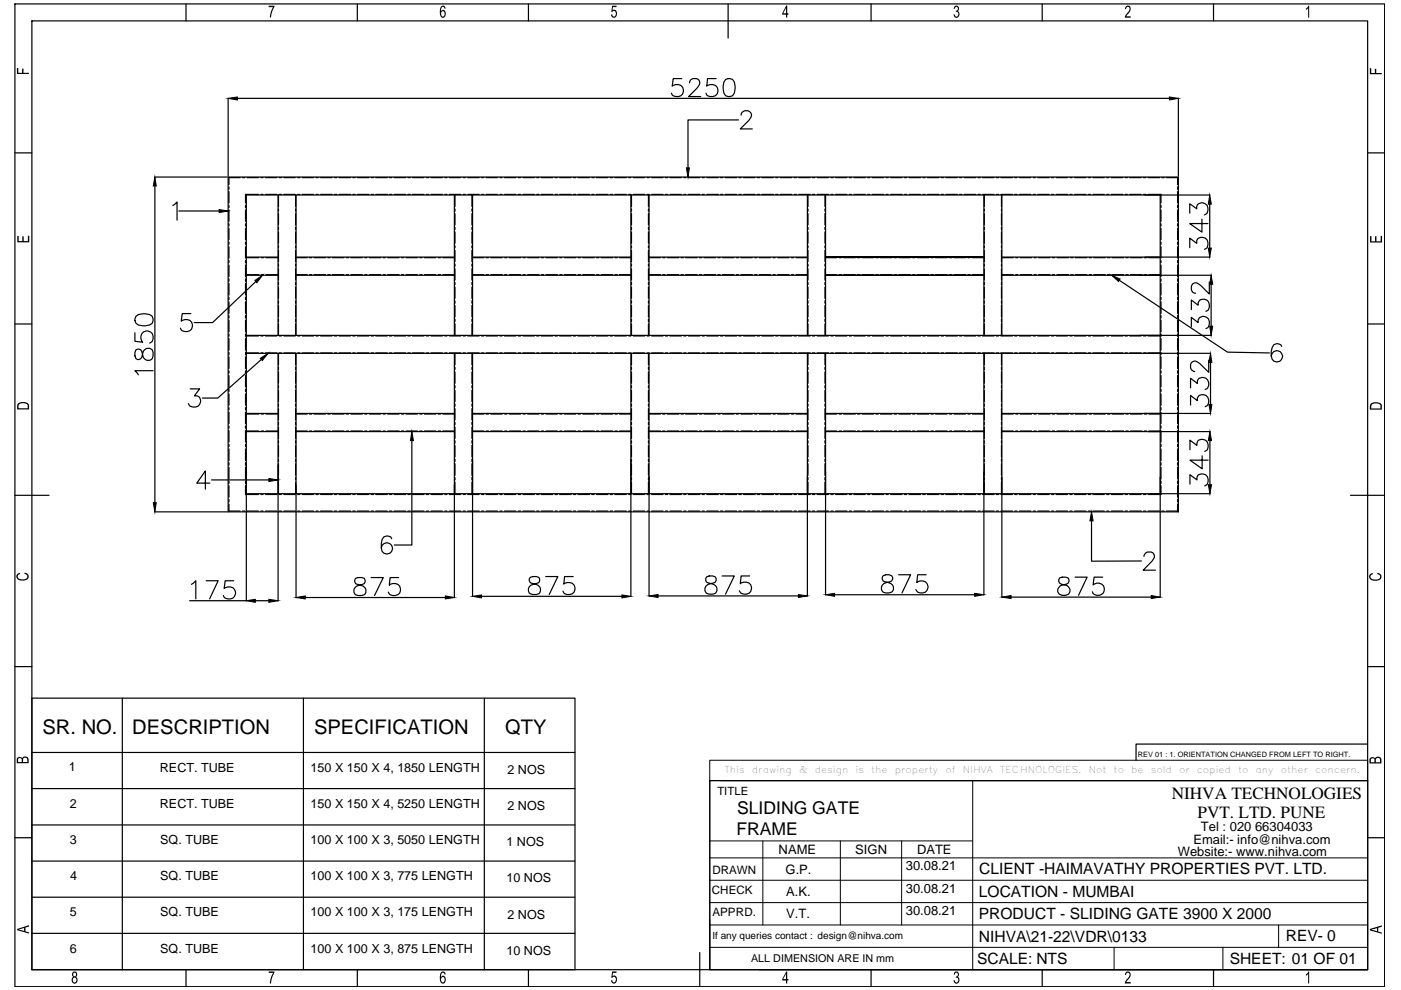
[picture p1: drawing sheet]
<svg xmlns="http://www.w3.org/2000/svg" width="297mm" height="210mm" viewBox="0 0 297 210" stroke-linecap="round" stroke-linejoin="round" font-family="sans-serif">
<!-- layer: 0 -->
<g fill="none" stroke="#000" stroke-width=".25">
<path d="M3.2 .8h290.4v208.4h-290.4zM6.8 4.4h283.2v201.2h-283.2zM39.4 .8v3.6M75.8 .8v3.6M112 .8v3.6M144.6 16.7h-1.9l-.2 1.6a1.37 1.37 0 0 1 2-.1 1.37 1.37 0 0 1 0 2 1.37 1.37 0 0 1-2-.1l-.1-.3M146.2 17.6a.87 .87 0 0 1 .7-.9h.7a.9 .9 0 0 1 .6 1.4l-2.2 2.4h2.6M151.8 16.7h-1.8l-.2 1.6a1.37 1.37 0 0 1 2.1 0 1.37 1.37 0 0 1-.2 2 1.39 1.39 0 0 1-2-.5M153.9 16.8a1.27 1.27 0 0 1 1.8 .6 3.2 3.2 0 0 1-.4 2.9 1.27 1.27 0 0 1-1.8-.5 3.2 3.2 0 0 1 .4-3zM154.4 .8v7.3M184.7 .8v3.6M221 .8v3.6"/>
<path d="M257.3 .8v3.6M3.2 32.4h3.6M32.8 37.5h15.4M32.8 39.4v67.2M48.4 37.5h201.4v71h-201.4zM48.4 20.8v16.5M48.5 39.7v.4M50.3 20.9h197.6M50.9 37.7h-2.4v1.4M51.4 37.7h.5M52.4 37.7h2.4M55.3 37.7h.5"/>
<path d="M56.3 37.7h2.4M59.2 37.7h.5M60.2 37.7h2.4M63.1 37.7h.5M64.1 37.7h2.4M67 37.7h.5M68 37.7h2.4M70.9 37.7h.5M71.9 37.7h2.4M74.8 37.7h.5M75.8 37.7h2.4M78.7 37.7h.5"/>
<path d="M79.7 37.7h2.4M82.6 37.7h.5M83.6 37.7h2.4M86.5 37.7h.5M87.4 37.7h2.5M90.4 37.7h.5M91.4 37.7h2.4M94.3 37.7h.5M95.3 37.7h2.4M98.2 37.7h.5M99.2 37.7h2.4M102.1 37.7h.5"/>
<path d="M103.1 37.7h2.4M106 37.7h.5M107 37.7h2.4M109.9 37.7h.5M110.9 37.7h2.4M113.8 37.7h.5M114.8 37.7h2.4M117.7 37.7h.5M118.6 37.7h2.5M121.6 37.7h.5M122.5 37.7h2.5M125.5 37.7h.5"/>
<path d="M126.4 37.7h2.5M129.4 37.7h.5M130.3 37.7h2.5M133.3 37.7h.5M134.3 37.7h2.4M137.2 37.7h.5M138.2 37.7h2.4M141.1 37.7h.4M142.1 37.7h2.4M145 37.7h.4M146 37.7h2.4M148.9 37.7h.4"/>
<path d="M149.8 37.7h2.5M152.8 37.7h.5M153.7 37.7h2.5M156.6 25.4h-10.7v10.2M156.7 37.7h.5M157.1 24.4a.95 .95 0 0 1 .7-.9h.8a.96 .96 0 0 1 .6 1.5l-2.2 2.3h2.5M157.6 37.7h2.5M160.6 37.7h.5M161.5 37.7h2.5M164.5 37.7h.5M165.4 37.7h2.5M168.3 37.7h.6"/>
<path d="M169.3 37.7h2.5M172.2 37.7h.5M173.3 37.7h2.4M176.2 37.7h.4M177.2 37.7h2.4M180.1 37.7h.4M181 37.7h2.5M184 37.7h.4M184.9 37.7h2.5M187.9 37.7h.4M188.8 37.7h2.4M191.8 37.7h.4"/>
<path d="M192.7 37.7h2.5M195.7 37.7h.5M196.6 37.7h2.5M199.5 37.7h.6M200.5 37.7h2.5M203.4 37.7h.5M204.4 37.7h2.5M207.3 37.7h.5M208.3 37.7h2.5M211.2 37.7h.5M212.2 37.7h2.5M215.1 37.7h.5"/>
<path d="M216.1 37.7h2.5M219.1 37.7h.4M220 37.7h2.4M223 37.7h.4M223.9 37.7h2.4M226.9 37.7h.4M227.8 37.7h2.4M230.7 37.7h.5M231.7 37.7h2.4M234.6 37.7h.5M235.6 37.7h2.5M238.5 37.7h.5"/>
<path d="M239.5 37.7h2.5M242.4 37.7h.5M243.4 37.7h2.5M246.3 37.7h.5M247.3 37.7h2.4v1.4M249.7 39.7v.4M249.8 20.8v16.5M290 32.4h3.6M36.6 43.5l.9-.7v3.9M37.9 44.7h8.6M48.5 40.6v2.4M48.5 43.5v.5"/>
<path d="M48.5 44.5v2.4M48.5 47.4v.5M48.5 48.4v2.4M48.5 51.3v.5M48.5 52.3v2.4M48.5 55.2v.5M48.5 56.2v2.5M48.5 59.1v.5M52.1 43.5v.5M52.1 44.5v2.4M52.1 47.4v.5M52.1 48.4v2.4"/>
<path d="M52.1 51.3v.5M52.1 52.3v2.4M52.1 55.2v.5M52.1 56.2v2.5M52.1 59.1v.5M52.2 58.4h6.8M52.2 58.2h2.7M52.2 54.5h6.8M52.2 54.6h2.7M54.3 59.7l-9.2 8.7h-3.9M54.8 41.2h-2.7v1.8M55.3 41.2h.5"/>
<path d="M55.4 58.2h.5M55.4 54.6h.5M56.3 41.2h2.4M56.4 58.2h2.6M56.4 54.6h2.6M59 41.3v29.8M59 41.3v2.5M59 44.3v.5M59 45.3v2.4M59 48.2v.5M59 49.2v2.4M59 52.1v.5"/>
<path d="M59 53.1v2.4M59 56v.5M59 57v2.4M59 59.9v.5M59.2 41.2h.5M60.2 41.2h2.4M62.7 58.4h33.6M62.7 58.2h2.4M62.7 54.5h33.6M62.7 54.6h2.4M62.7 41.3v2.5M62.7 44.3v.5"/>
<path d="M62.7 45.3v2.4M62.7 48.2v.5M62.7 49.2v2.4M62.7 52.1v.5M62.7 53.1v2.4M62.7 56v.5M62.7 57v2.4M62.7 59.9v.5M62.8 41.3v29.8M63.1 41.2h.5M64.1 41.2h2.4M65.6 58.2h.5"/>
<path d="M65.6 54.6h.5M66.6 58.2h2.4M66.6 54.6h2.4M67 41.2h.5M68 41.2h2.4M69.5 58.2h.5M69.5 54.6h.5M70.5 58.2h2.4M70.5 54.6h2.4M70.9 41.2h.5M71.9 41.2h2.4M73.4 58.2h.5"/>
<path d="M73.4 54.6h.5M74.4 58.2h2.4M74.4 54.6h2.4M74.8 41.2h.5M75.8 41.2h2.4M77.3 58.2h.5M77.3 54.6h.5M78.3 58.2h2.4M78.3 54.6h2.4M78.7 41.2h.5M79.7 41.2h2.4M81.2 58.2h.5"/>
<path d="M81.2 54.6h.5M82.2 58.2h2.4M82.2 54.6h2.4M82.6 41.2h.5M83.6 41.2h2.4M85.1 58.2h.5M85.1 54.6h.5M86.1 58.2h2.4M86.1 54.6h2.4M86.5 41.2h.5M87.4 41.2h2.5M89 58.2h.5"/>
<path d="M89 54.6h.5M90 58.2h2.4M90 54.6h2.4M90.4 41.2h.5M91.4 41.2h2.4M92.9 58.2h.5M92.9 54.6h.5M93.9 58.2h2.4M93.9 54.6h2.4M94.3 41.2h.5M95.3 41.2h2.4M96.3 41.3v29.8"/>
<path d="M96.5 41.3v2.5M96.5 44.3v.5M96.5 45.3v2.4M96.5 48.2v.5M96.5 49.2v2.4M96.5 52.1v.5M96.5 53.1v2.4M96.5 56v.5M96.5 57v2.4M96.5 59.9v.5M98.2 41.2h.5M99.2 41.2h2.4"/>
<path d="M100.1 41.3v2.5M100.1 44.3v.5M100.1 45.3v2.4M100.1 48.2v.5M100.1 49.2v2.4M100.1 52.1v.5M100.1 53.1v2.4M100.1 56v.5M100.1 57v2.4M100.1 59.9v.5M100.2 58.4h33.6M100.2 58.2h2.4"/>
<path d="M100.2 54.5h33.6M100.2 54.6h2.4M100.2 41.3v29.8M102.1 41.2h.5M103.1 58.2h.5M103.1 54.6h.5M103.1 41.2h2.4M104 58.2h2.5M104 54.6h2.5M106 41.2h.5M107 41.2h2.4M107 58.2h.5"/>
<path d="M107 54.6h.5M108 58.2h2.4M108 54.6h2.4M109.9 41.2h.5M110.9 41.2h2.4M110.9 58.2h.5M110.9 54.6h.5M111.9 58.2h2.4M111.9 54.6h2.4M113.8 41.2h.5M114.8 41.2h2.4M114.8 58.2h.5"/>
<path d="M114.8 54.6h.5M115.8 58.2h2.4M115.8 54.6h2.4M117.7 41.2h.5M118.6 41.2h2.5M118.7 58.2h.5M118.7 54.6h.5M119.7 58.2h2.4M119.7 54.6h2.4M121.6 41.2h.5M122.5 41.2h2.5M122.6 58.2h.4"/>
<path d="M122.6 54.6h.4M123.6 58.2h2.4M123.6 54.6h2.4M125.5 41.2h.5M126.4 41.2h2.5M126.5 58.2h.5M126.5 54.6h.5M127.5 58.2h2.4M127.5 54.6h2.4M129.4 41.2h.5M130.3 41.2h2.5M130.4 58.2h.5"/>
<path d="M130.4 54.6h.5M131.3 58.2h2.5M131.3 54.6h2.5M133.3 41.2h.5M133.8 41.3v29.8M133.9 41.3v2.5M133.9 44.3v.5M133.9 45.3v2.4M133.9 48.2v.5M133.9 49.2v2.4M133.9 52.1v.5M133.9 53.1v2.4"/>
<path d="M133.9 56v.5M133.9 57v2.4M133.9 59.9v.5M134.3 41.2h2.4M137.2 41.2h.5M137.5 41.3v2.5M137.5 44.3v.5M137.5 45.3v2.4M137.5 48.2v.5M137.5 49.2v2.4M137.5 52.1v.5M137.5 53.1v2.4"/>
<path d="M137.5 56v.5M137.5 57v2.4M137.5 59.9v.5M137.6 58.4h33.6M137.6 58.2h2.4M137.6 54.5h33.6M137.6 54.6h2.4M137.6 41.3v29.8M138.2 41.2h2.4M140.5 58.2h.5M140.5 54.6h.5M141.1 41.2h.4"/>
<path d="M141.5 58.2h2.4M141.5 54.6h2.4M142.1 41.2h2.4M144.4 58.2h.5M144.4 54.6h.5M145 41.2h.4M145.4 58.2h2.4M145.4 54.6h2.4M146 41.2h2.4M148.3 58.2h.5M148.3 54.6h.5M148.9 41.2h.4"/>
<path d="M149.3 58.2h2.4M149.3 54.6h2.4M149.8 41.2h2.5M152.2 58.2h.5M152.2 54.6h.5M152.8 41.2h.5M153.2 58.2h2.4M153.2 54.6h2.4M153.7 41.2h2.5M156.1 58.2h.5M156.1 54.6h.5M156.7 41.2h.5"/>
<path d="M157.1 58.2h2.4M157.1 54.6h2.4M157.6 41.2h2.5M160 58.2h.5M160 54.6h.5M160.6 41.2h.5M161 58.2h2.4M161 54.6h2.4M161.5 41.2h2.5M163.9 58.2h.5M163.9 54.6h.5M164.5 41.2h.5"/>
<path d="M164.9 58.2h2.4M164.9 54.6h2.4M165.4 41.2h2.5M167.8 58.2h.5M167.8 54.6h.5M168.3 41.2h.6M168.8 58.2h2.4M168.8 54.6h2.4M169.3 41.2h2.5M171.2 41.3v29.8M171.3 41.3v2.5M171.3 44.3v.5"/>
<path d="M171.3 45.3v2.4M171.3 48.2v.5M171.3 49.2v2.4M171.3 52.1v.5M171.3 53.1v2.4M171.3 56v.5M171.3 57v2.4M171.3 59.9v.5M172.2 41.2h.5M173.3 41.2h2.4M174.9 41.3v2.5M174.9 44.3v.5"/>
<path d="M174.9 45.3v2.4M174.9 48.2v.5M174.9 49.2v2.4M174.9 52.1v.5M174.9 53.1v2.4M174.9 56v.5M174.9 57v2.4M174.9 59.9v.5M175 54.5h33.6h-33.6M175 41.3v29.8M175 58.4h33.6M175 58.2h2.4"/>
<path d="M175 54.6h2.4M176.2 41.2h.4M177.2 41.2h2.4M177.9 58.2h.5M177.9 54.6h.5M178.9 58.2h2.4M178.9 54.6h2.4M180.1 41.2h.4M181 41.2h2.5M181.8 58.2h.5M181.8 54.6h.5M182.8 58.2h2.4"/>
<path d="M182.8 54.6h2.4M184 41.2h.4M184.9 41.2h2.5M185.7 58.2h.5M185.7 54.6h.5M186.7 58.2h2.4M186.7 54.6h2.4M187.9 41.2h.4M188.8 41.2h2.4M189.6 58.2h.5M189.6 54.6h.5M190.6 58.2h2.4"/>
<path d="M190.6 54.6h2.4M191.8 41.2h.4M192.7 41.2h2.5M193.5 58.2h.5M193.5 54.6h.5M194.5 58.2h2.4M194.5 54.6h2.4M195.7 41.2h.5M196.6 41.2h2.5M197.4 58.2h.5M197.4 54.6h.5M198.4 58.2h2.4"/>
<path d="M198.4 54.6h2.4M199.5 41.2h.6M200.5 41.2h2.5M201.3 58.2h.5M201.3 54.6h.5M202.3 58.2h2.4M202.3 54.6h2.4M203.4 41.2h.5M204.4 41.2h2.5M205.2 58.2h.5M205.2 54.6h.5M206.2 58.2h2.4"/>
<path d="M206.2 54.6h2.4M207.3 41.2h.5M208.3 41.2h2.5M208.6 41.3v29.8M208.7 41.3v2.5M208.7 44.3v.5M208.7 45.3v2.4M208.7 48.2v.5M208.7 49.2v2.4M208.7 52.1v.5M208.7 53.1v2.4M208.7 56v.5"/>
<path d="M208.7 57v2.4M208.7 59.9v.5M211.2 41.2h.5M212.2 41.2h2.5M212.3 41.3v2.5M212.3 44.3v.5M212.3 45.3v2.4M212.3 48.2v.5M212.3 49.2v2.4M212.3 52.1v.5M212.3 53.1v2.4M212.3 56v.5"/>
<path d="M212.3 57v2.4M212.3 59.9v.5M212.4 41.3v29.8M212.4 58.4h44.5M212.4 58.2h2.4M212.4 54.5h44.1M212.4 54.6h2.4M215.1 41.2h.5M215.3 58.2h.5M215.3 54.6h.5M216.1 41.2h2.5M216.3 58.2h2.4"/>
<path d="M216.3 54.6h2.4M219.1 41.2h.4M219.2 58.2h.5M219.2 54.6h.5M220 41.2h2.4M220.2 58.2h2.4M220.2 54.6h2.4M223 41.2h.4M223.1 58.2h.5M223.1 54.6h.5M223.9 41.2h2.4M224.1 58.2h2.5"/>
<path d="M224.1 54.6h2.5M226.9 41.2h.4M227 58.2h.5M227 54.6h.5M227.8 41.2h2.4M228 58.2h2.4M228 54.6h2.4M230.7 41.2h.5M230.9 58.2h.5M230.9 54.6h.5M231.7 41.2h2.4M231.9 58.2h2.4"/>
<path d="M231.9 54.6h2.4M234.6 41.2h.5M234.8 58.2h.5M234.8 54.6h.5M235.6 41.2h2.5M235.8 58.2h2.4M235.8 54.6h2.4M237.3 59.4l23 15.3 8.8 .1M238.5 41.2h.5M238.7 58.2h.5M238.7 54.6h.5M239.5 41.2h2.5"/>
<path d="M239.7 58.2h2.4M239.7 54.6h2.4M242.4 41.2h.5M242.6 58.2h.5M242.6 54.6h.5M243.4 41.2h2.8v1.8M243.6 58.2h2.4M243.6 54.6h2.4M246 41.3v85.3M246.2 43.5v.5M246.2 44.5v2.4M246.2 47.4v.5"/>
<path d="M246.2 48.4v2.4M246.2 51.3v.5M246.2 52.3v2.4M246.2 55.2v.5M246.2 56.2v2.5M246.2 59.1v.5M249.7 40.6v2.4M249.7 43.5v.5M249.7 44.5v2.4M249.7 47.4v.5M249.7 48.4v2.4M249.7 51.3v.5"/>
<path d="M249.7 52.3v2.4M249.7 55.2v.5M249.7 56.2v2.5M249.7 59.1v.5M252.3 52.5v-2l1.4 1.1a1.23 1.23 0 0 1 1.5-1.3 1.23 1.23 0 0 1 .9 1.7l-.2 .5-.5 .4M252.3 45.2v-2l1.4 1.1a1.23 1.23 0 0 1 1.5-1.3 1.23 1.23 0 0 1 .9 1.6l-.2 .6-.5 .4M254.8 46.5v2.7l-2.5-1.8h3.8M256.4 59.8v2.5l-1.8-1.8a1.21 1.21 0 0 0-1.7-.4l-.3 .6v.8a.87 .87 0 0 0 .9 .7M256.5 43.3v9.3M256.5 41.3h-204.3v86.1M3.2 68.7h3.6M28.6 70.6v1.8l1.7 .1a1.36 1.36 0 0 1 0-2 1.36 1.36 0 0 1 2 .3 1.36 1.36 0 0 1-.6 2"/>
<path d="M28.8 74.2a1.45 1.45 0 0 0 .4 2h.3l.6-.5a1.68 1.68 0 0 1 1.1-1.8 .99 .99 0 0 1 1.3 .8v.8a1.1 1.1 0 0 1-1.2 1 1.1 1.1 0 0 1-1-1.2l-.2-.7a.78 .78 0 0 0-1.3-.4zM28.8 67.1a2.95 2.95 0 0 1 3.5 0 1.27 1.27 0 0 1-.6 1.8 3.2 3.2 0 0 1-2.9-.4l-.2-.5zM32.5 78.6h-3.9l.7 .9M40.5 66.5h-1.9l-.2 1.6a1.37 1.37 0 0 1 2 0 1.37 1.37 0 0 1-.2 2 1.42 1.42 0 0 1-1.9-.5M48.5 60.1v2.5M48.5 63v.5M48.5 64v2.4M48.5 66.9v.5M48.5 67.9v2.4M48.5 70.8v.5M48.5 71.8v2.4M48.5 74.7v.5"/>
<path d="M48.5 75.7v2.4M48.5 78.6v.5M48.5 79.6v2.4M52.1 60.1v2.5M52.1 63v.5M52.1 64v2.4M52.1 66.9v.5M52.1 67.9v2.4M52.1 70.8v.5M52.1 71.8v2.4M52.1 74.7v.5M52.1 75.7v2.4"/>
<path d="M52.1 78.6v.5M52.1 79.6v2.4M52.2 74.9h204.5M52.2 74.8h2.6M52.2 71.1h204.7M52.2 71.2h2.6M55.3 74.8h.5M55.3 71.2h.5M55.4 76.2l-9.2 8.2h-3.3M56.3 74.8h2.4M56.3 71.2h2.4M59 74.9v52.5"/>
<path d="M59 60.9v2.4M59 63.8v.5M59 64.8v2.4M59 67.7v.5M59 68.7v2.4M59 74.9v2.5M59 77.9v.4M59 78.9v2.4M59.2 74.8h.5M59.2 71.2h.5M60.2 74.8h2.4M60.2 71.2h2.4"/>
<path d="M62.7 60.9v2.4M62.7 63.8v.5M62.7 64.8v2.4M62.7 67.7v.5M62.7 68.7v2.4M62.7 74.9v2.5M62.7 77.9v.4M62.7 78.9v2.4M62.8 74.9v51.8M63.1 74.8h.5M63.1 71.2h.5M64.1 74.8h2.4"/>
<path d="M64.1 71.2h2.4M67 74.8h.5M67 71.2h.5M68 74.8h2.4M68 71.2h2.4M70.9 74.8h.5M70.9 71.2h.5M71.9 74.8h2.4M71.9 71.2h2.4M74.8 74.8h.5M74.8 71.2h.5M75.8 74.8h2.4"/>
<path d="M75.8 71.2h2.4M78.7 74.8h.5M78.7 71.2h.5M79.7 74.8h2.4M79.7 71.2h2.4M82.6 74.8h.5M82.6 71.2h.5M83.6 74.8h2.4M83.6 71.2h2.4M86.5 74.8h.5M86.5 71.2h.5M87.4 74.8h2.5"/>
<path d="M87.4 71.2h2.5M90.4 74.8h.5M90.4 71.2h.5M91.4 74.8h2.4M91.4 71.2h2.4M94.3 74.8h.5M94.3 71.2h.5M95.3 74.8h2.4M95.3 71.2h2.4M96.3 74.9v51.8M96.5 60.9v2.4M96.5 63.8v.5"/>
<path d="M96.5 64.8v2.4M96.5 67.7v.5M96.5 68.7v2.4M96.5 74.9v2.5M96.5 77.9v.4M96.5 78.9v2.4M98.2 74.8h.5M98.2 71.2h.5M99.2 74.8h2.4M99.2 71.2h2.4M100.1 60.9v2.4M100.1 63.8v.5"/>
<path d="M100.1 64.8v2.4M100.1 67.7v.5M100.1 68.7v2.4M100.1 74.9v2.5M100.1 77.9v.4M100.1 78.9v2.4M100.2 74.9v51.6M102.1 74.8h.5M102.1 71.2h.5M103.1 74.8h2.4M103.1 71.2h2.4M106 74.8h.5"/>
<path d="M106 71.2h.5M107 74.8h2.4M107 71.2h2.4M109.9 74.8h.5M109.9 71.2h.5M110.9 74.8h2.4M110.9 71.2h2.4M113.8 74.8h.5M113.8 71.2h.5M114.8 74.8h2.4M114.8 71.2h2.4M117.7 74.8h.5"/>
<path d="M117.7 71.2h.5M118.6 74.8h2.5M118.6 71.2h2.5M121.6 74.8h.5M121.6 71.2h.5M122.5 74.8h2.5M122.5 71.2h2.5M125.5 74.8h.5M125.5 71.2h.5M126.4 74.8h2.5M126.4 71.2h2.5M129.4 74.8h.5"/>
<path d="M129.4 71.2h.5M130.3 74.8h2.5M130.3 71.2h2.5M133.3 74.8h.5M133.3 71.2h.5M133.8 74.9v51.6M133.9 60.9v2.4M133.9 63.8v.5M133.9 64.8v2.4M133.9 67.7v.5M133.9 68.7v2.4M133.9 74.9v2.5"/>
<path d="M133.9 77.9v.4M133.9 78.9v2.4M134.3 74.8h2.4M134.3 71.2h2.4M137.2 74.8h.5M137.2 71.2h.5M137.5 60.9v2.4M137.5 63.8v.5M137.5 64.8v2.4M137.5 67.7v.5M137.5 68.7v2.4M137.5 74.9v2.5"/>
<path d="M137.5 77.9v.4M137.5 78.9v2.4M137.6 74.9v51.5M138.2 74.8h2.4M138.2 71.2h2.4M141.1 74.8h.4M141.1 71.2h.4M142.1 74.8h2.4M142.1 71.2h2.4M145 74.8h.4M145 71.2h.4M146 74.8h2.4"/>
<path d="M146 71.2h2.4M148.9 74.8h.4M148.9 71.2h.4M149.8 74.8h2.5M149.8 71.2h2.5M152.8 74.8h.5M152.8 71.2h.5M153.7 74.8h2.5M153.7 71.2h2.5M156.7 74.8h.5M156.7 71.2h.5M157.6 74.8h2.5"/>
<path d="M157.6 71.2h2.5M160.6 74.8h.5M160.6 71.2h.5M161.5 74.8h2.5M161.5 71.2h2.5M164.5 74.8h.5M164.5 71.2h.5M165.4 74.8h2.5M165.4 71.2h2.5M168.3 74.8h.6M168.3 71.2h.6M169.3 74.8h2.5"/>
<path d="M169.3 71.2h2.5M171.2 74.9v51.5M171.3 60.9v2.4M171.3 63.8v.5M171.3 64.8v2.4M171.3 67.7v.5M171.3 68.7v2.4M171.3 74.9v2.5M171.3 77.9v.4M171.3 78.9v2.4M172.2 74.8h.5M172.2 71.2h.5"/>
<path d="M173.3 74.8h2.4M173.3 71.2h2.4M174.9 60.9v2.4M174.9 63.8v.5M174.9 64.8v2.4M174.9 67.7v.5M174.9 68.7v2.4M174.9 74.9v2.5M174.9 77.9v.4M174.9 78.9v2.4M175 74.9v51.2M176.2 74.8h.4"/>
<path d="M176.2 71.2h.4M177.2 74.8h2.4M177.2 71.2h2.4M180.1 74.8h.4M180.1 71.2h.4M181 74.8h2.5M181 71.2h2.5M184 74.8h.4M184 71.2h.4M184.9 74.8h2.5M184.9 71.2h2.5M187.9 74.8h.4"/>
<path d="M187.9 71.2h.4M188.8 74.8h2.4M188.8 71.2h2.4M191.8 74.8h.4M191.8 71.2h.4M192.7 74.8h2.5M192.7 71.2h2.5M195.7 74.8h.5M195.7 71.2h.5M196.6 74.8h2.5M196.6 71.2h2.5M199.5 74.8h.6"/>
<path d="M199.5 71.2h.6M200.5 74.8h2.5M200.5 71.2h2.5M203.4 74.8h.5M203.4 71.2h.5M204.4 74.8h2.5M204.4 71.2h2.5M207.3 74.8h.5M207.3 71.2h.5M208.3 74.8h2.5M208.3 71.2h2.5M208.6 74.9v51.2"/>
<path d="M208.7 60.9v2.4M208.7 63.8v.5M208.7 64.8v2.4M208.7 67.7v.5M208.7 68.7v2.4M208.7 74.9v2.5M208.7 77.9v.4M208.7 78.9v2.4M211.2 74.8h.5M211.2 71.2h.5M212.2 74.8h2.5M212.2 71.2h2.5"/>
<path d="M212.3 60.9v2.4M212.3 63.8v.5M212.3 64.8v2.4M212.3 67.7v.5M212.3 68.7v2.4M212.3 74.9v2.5M212.3 77.9v.4M212.3 78.9v2.4M212.4 74.9v51.7M215.1 74.8h.5M215.1 71.2h.5M216.1 74.8h2.5"/>
<path d="M216.1 71.2h2.5M219.1 74.8h.4M219.1 71.2h.4M220 74.8h2.4M220 71.2h2.4M223 74.8h.4M223 71.2h.4M223.9 74.8h2.4M223.9 71.2h2.4M226.9 74.8h.4M226.9 71.2h.4M227.8 74.8h2.4"/>
<path d="M227.8 71.2h2.4M230.7 74.8h.5M230.7 71.2h.5M231.7 74.8h2.4M231.7 71.2h2.4M234.6 74.8h.5M234.6 71.2h.5M235.6 74.8h2.5M235.6 71.2h2.5M238.5 74.8h.5M238.5 71.2h.5M239.5 74.8h2.5"/>
<path d="M239.5 71.2h2.5M242.4 74.8h.5M242.4 71.2h.5M243.4 74.8h2.6M243.4 71.2h2.6M246.2 60.1v2.5M246.2 63v.5M246.2 64v2.4M246.2 66.9v.5M246.2 67.9v2.4M246.2 70.8v.5M246.2 71.8v2.4"/>
<path d="M246.2 74.7v.5M246.2 75.7v2.4M246.2 78.6v.5M246.2 79.6v2.4M249.7 60.1v2.5M249.7 63v.5M249.7 64v2.4M249.7 66.9v.5M249.7 67.9v2.4M249.7 70.8v.5M249.7 71.8v2.4M249.7 74.7v.5"/>
<path d="M249.7 75.7v2.4M249.7 78.6v.5M249.7 79.6v2.4M252.6 69.3v-2l1.4 1.1a1.23 1.23 0 0 1 1.4-1.3 1.23 1.23 0 0 1 1 1.6l-.2 .6-.5 .4M252.6 65.6v-2l1.4 1.1a1.23 1.23 0 0 1 1.5-1.3 1.23 1.23 0 0 1 .9 1.7l-.2 .5-.5 .4M256.3 76.4v2.5l-1.9-1.8a1.17 1.17 0 0 0-1.8-.2l-.2 .4v.7a1.08 1.08 0 0 0 .9 .8M256.7 76.9v8.9M256.8 60.3v8.9M271.7 73.4a1.1 1.1 0 0 0-1.6-.3 2.95 2.95 0 0 0 0 3.5 1.21 1.21 0 0 0 1.7-.6 1.21 1.21 0 0 0-.8-1.6 1.21 1.21 0 0 0-1.5 1.1M290 68.7h3.6M40.3 82.5h2l-1.1 1.4a1.23 1.23 0 0 1 1.4 1.4 1.23 1.23 0 0 1-1.7 1l-.6-.2-.4-.5M48.5 82.5v.5"/>
<path d="M48.5 83.5v2.4M48.5 86.4v.5M48.5 87.4v2.4M48.5 90.3v.5M48.5 91.3v2.4M48.5 94.2v.5M48.5 95.2v2.4M48.5 98.1v.5M48.5 99.1v2.4M52.1 82.5v.5M52.1 83.5v2.4M52.1 86.4v.5"/>
<path d="M52.1 87.4v2.4M52.1 90.3v.5M52.1 91.3v2.4M52.1 94.2v.5M52.1 95.2v2.4M52.1 98.1v.5M52.1 99.1v2.4M52.2 87.7h6.8M52.2 87.8h2.7M52.2 91.5h6.8M52.2 91.4h2.7M55.4 87.8h.5"/>
<path d="M55.4 91.4h.5M56.4 87.8h2.6M56.4 91.4h2.6M59 81.8v.4M59 82.7v2.5M59 85.7v.4M59 86.6v2.5M59 89.6v.4M59 90.5v2.5M59 93.5v.5M59 94.4v2.5M59 97.4v.5"/>
<path d="M59 98.3v2.5M62.7 87.7h33.6M62.7 87.8h2.4M62.7 91.5h33.6M62.7 91.4h2.4M62.7 81.8v.4M62.7 82.7v2.5M62.7 85.7v.4M62.7 86.6v2.5M62.7 89.6v.4M62.7 90.5v2.5M62.7 93.5v.5"/>
<path d="M62.7 94.4v2.5M62.7 97.4v.5M62.7 98.3v2.5M65.6 87.8h.5M65.6 91.4h.5M66.6 87.8h2.4M66.6 91.4h2.4M69.5 87.8h.5M69.5 91.4h.5M70.5 87.8h2.4M70.5 91.4h2.4M73.4 87.8h.5"/>
<path d="M73.4 91.4h.5M74.4 87.8h2.4M74.4 91.4h2.4M77.3 87.8h.5M77.3 91.4h.5M78.3 87.8h2.4M78.3 91.4h2.4M81.2 87.8h.5M81.2 91.4h.5M82.2 87.8h2.4M82.2 91.4h2.4M85.1 87.8h.5"/>
<path d="M85.1 91.4h.5M86.1 87.8h2.4M86.1 91.4h2.4M87.3 93.4v22.2h-3.7M89 87.8h.5M89 91.4h.5M90 87.8h2.4M90 91.4h2.4M92.9 87.8h.5M92.9 91.4h.5M93.9 87.8h2.4M93.9 91.4h2.4"/>
<path d="M96.5 81.8v.4M96.5 82.7v2.5M96.5 85.7v.4M96.5 86.6v2.5M96.5 89.6v.4M96.5 90.5v2.5M96.5 93.5v.5M96.5 94.4v2.5M96.5 97.4v.5M96.5 98.3v2.5M100.1 81.8v.4M100.1 82.7v2.5"/>
<path d="M100.1 85.7v.4M100.1 86.6v2.5M100.1 89.6v.4M100.1 90.5v2.5M100.1 93.5v.5M100.1 94.4v2.5M100.1 97.4v.5M100.1 98.3v2.5M100.2 87.7h33.6M100.2 87.8h2.4M100.2 91.5h33.6M100.2 91.4h2.4"/>
<path d="M103.1 87.8h.5M103.1 91.4h.5M104 87.8h2.5M104 91.4h2.5M107 87.8h.5M107 91.4h.5M108 87.8h2.4M108 91.4h2.4M110.9 87.8h.5M110.9 91.4h.5M111.9 87.8h2.4M111.9 91.4h2.4"/>
<path d="M114.8 87.8h.5M114.8 91.4h.5M115.8 87.8h2.4M115.8 91.4h2.4M118.7 87.8h.5M118.7 91.4h.5M119.7 87.8h2.4M119.7 91.4h2.4M122.6 87.8h.4M122.6 91.4h.4M123.6 87.8h2.4M123.6 91.4h2.4"/>
<path d="M126.5 87.8h.5M126.5 91.4h.5M127.5 87.8h2.4M127.5 91.4h2.4M130.4 87.8h.5M130.4 91.4h.5M131.3 87.8h2.5M131.3 91.4h2.5M133.9 81.8v.4M133.9 82.7v2.5M133.9 85.7v.4M133.9 86.6v2.5"/>
<path d="M133.9 89.6v.4M133.9 90.5v2.5M133.9 93.5v.5M133.9 94.4v2.5M133.9 97.4v.5M133.9 98.3v2.5M137.5 81.8v.4M137.5 82.7v2.5M137.5 85.7v.4M137.5 86.6v2.5M137.5 89.6v.4M137.5 90.5v2.5"/>
<path d="M137.5 93.5v.5M137.5 94.4v2.5M137.5 97.4v.5M137.5 98.3v2.5M137.6 87.7h33.6M137.6 87.8h2.4M137.6 91.5h33.6M137.6 91.4h2.4M140.5 87.8h.5M140.5 91.4h.5M141.5 87.8h2.4M141.5 91.4h2.4"/>
<path d="M144.4 87.8h.5M144.4 91.4h.5M145.4 87.8h2.4M145.4 91.4h2.4M148.3 87.8h.5M148.3 91.4h.5M149.3 87.8h2.4M149.3 91.4h2.4M152.2 87.8h.5M152.2 91.4h.5M153.2 87.8h2.4M153.2 91.4h2.4"/>
<path d="M156.1 87.8h.5M156.1 91.4h.5M157.1 87.8h2.4M157.1 91.4h2.4M160 87.8h.5M160 91.4h.5M161 87.8h2.4M161 91.4h2.4M163.9 87.8h.5M163.9 91.4h.5M164.9 87.8h2.4M164.9 91.4h2.4"/>
<path d="M167.8 87.8h.5M167.8 91.4h.5M168.8 87.8h2.4M168.8 91.4h2.4M171.3 81.8v.4M171.3 82.7v2.5M171.3 85.7v.4M171.3 86.6v2.5M171.3 89.6v.4M171.3 90.5v2.5M171.3 93.5v.5M171.3 94.4v2.5"/>
<path d="M171.3 97.4v.5M171.3 98.3v2.5M174.9 81.8v.4M174.9 82.7v2.5M174.9 85.7v.4M174.9 86.6v2.5M174.9 89.6v.4M174.9 90.5v2.5M174.9 93.5v.5M174.9 94.4v2.5M174.9 97.4v.5M174.9 98.3v2.5"/>
<path d="M175 87.7h33.6M175 87.8h2.4M175 91.5h33.6M175 91.4h2.4M177.9 87.8h.5M177.9 91.4h.5M178.9 87.8h2.4M178.9 91.4h2.4M181.8 87.8h.5M181.8 91.4h.5M182.8 87.8h2.4M182.8 91.4h2.4"/>
<path d="M185.7 87.8h.5M185.7 91.4h.5M186.7 87.8h2.4M186.7 91.4h2.4M189.6 87.8h.5M189.6 91.4h.5M190.6 87.8h2.4M190.6 91.4h2.4M193.5 87.8h.5M193.5 91.4h.5M194.5 87.8h2.4M194.5 91.4h2.4"/>
<path d="M197.4 87.8h.5M197.4 91.4h.5M198.4 87.8h2.4M198.4 91.4h2.4M201.3 87.8h.5M201.3 91.4h.5M202.3 87.8h2.4M202.3 91.4h2.4M205.2 87.8h.5M205.2 91.4h.5M206.2 87.8h2.4M206.2 91.4h2.4"/>
<path d="M208.7 81.8v.4M208.7 82.7v2.5M208.7 85.7v.4M208.7 86.6v2.5M208.7 89.6v.4M208.7 90.5v2.5M208.7 93.5v.5M208.7 94.4v2.5M208.7 97.4v.5M208.7 98.3v2.5M212.3 81.8v.4M212.3 82.7v2.5"/>
<path d="M212.3 85.7v.4M212.3 86.6v2.5M212.3 89.6v.4M212.3 90.5v2.5M212.3 93.5v.5M212.3 94.4v2.5M212.3 97.4v.5M212.3 98.3v2.5M212.4 87.7h44.3M212.4 87.8h2.4M212.4 91.5h44.2M212.4 91.4h2.4"/>
<path d="M215.3 87.8h.5M215.3 91.4h.5M216.3 87.8h2.4M216.3 91.4h2.4M219.2 87.8h.5M219.2 91.4h.5M220.2 87.8h2.4M220.2 91.4h2.4M223.1 87.8h.5M223.1 91.4h.5M224.1 87.8h2.5M224.1 91.4h2.5"/>
<path d="M227 87.8h.5M227 91.4h.5M228 87.8h2.4M228 91.4h2.4M230.9 87.8h.5M230.9 91.4h.5M231.9 87.8h2.4M231.9 91.4h2.4M234.8 87.8h.5M234.8 91.4h.5M235.8 87.8h2.4M235.8 91.4h2.4"/>
<path d="M238.7 87.8h.5M238.7 91.4h.5M239.7 87.8h2.4M239.7 91.4h2.4M242.6 87.8h.5M242.6 91.4h.5M243.6 87.8h2.4M243.6 91.4h2.4M246.2 82.5v.5M246.2 83.5v2.4M246.2 86.4v.5M246.2 87.4v2.4"/>
<path d="M246.2 90.3v.5M246.2 91.3v2.4M246.2 94.2v.5M246.2 95.2v2.4M246.2 98.1v.5M246.2 99.1v2.4M249.7 82.5v.5M249.7 83.5v2.4M249.7 86.4v.5M249.7 87.4v2.4M249.7 90.3v.5M249.7 91.3v2.4"/>
<path d="M249.7 94.2v.5M249.7 95.2v2.4M249.7 98.1v.5M249.7 99.1v2.4M252.3 95.4v-2.1l1.5 1.1a1.11 1.11 0 0 1 .5-1.2 1.11 1.11 0 0 1 1.3 .1 1.38 1.38 0 0 1-.2 2.4M252.4 85.9v-2.1l1.5 1.1a1.25 1.25 0 0 1 1.4-1.2 1.25 1.25 0 0 1 1 1.6l-.2 .6-.6 .3M252.4 82.2v-2l1.5 1.1a1.25 1.25 0 0 1 1.4-1.3 1.25 1.25 0 0 1 1 1.7l-.2 .5-.6 .4M254.9 96.6v2.8l-2.6-1.8h3.8M256.5 93.4v9.4M3.2 105h7.2M32.8 108.5h15.4M44.5 102.4h-2.8l1.8-2.5v3.8"/>
<path d="M44.9 101.8h12.1M48.5 106.9v1.5h2.4M48.5 102v.5M48.5 103v2.4M48.5 105.9v.5M51.4 108.4h.5M52.1 103v1.8h2.7M52.1 102v.5M52.2 104.7h204.4M52.4 108.4h2.4M55.3 108.4h.5M55.3 104.8h.5"/>
<path d="M56.3 108.4h2.4M56.3 104.8h2.4M59 101.2v.6M59 102.2v2.5M59.2 108.4h.5M59.2 104.8h.5M60.2 108.4h2.4M60.2 104.8h2.4M62.7 101.2v.6M62.7 102.2v2.5M63.1 108.4h.5M63.1 104.8h.5"/>
<path d="M64.1 108.4h2.4M64.1 104.8h2.4M67 108.4h.5M67 104.8h.5M68 108.4h2.4M68 104.8h2.4M70.9 108.4h.5M70.9 104.8h.5M71.9 108.4h2.4M71.9 104.8h2.4M74.8 108.4h.5M74.8 104.8h.5"/>
<path d="M75.8 108.4h2.4M75.8 104.8h2.4M78.7 108.4h.5M78.7 104.8h.5M79.7 108.4h2.4M79.7 104.8h2.4M82.6 108.4h.5M82.6 104.8h.5M83 114.2a1.12 1.12 0 0 0-1-.6 1.12 1.12 0 0 0-1 .8 2.79 2.79 0 0 0 .4 2.9 1.19 1.19 0 0 0 1.7-.5 1.19 1.19 0 0 0-.8-1.7 1.19 1.19 0 0 0-1.5 1.1M83.6 108.4h2.4M83.6 104.8h2.4M86.5 108.4h.5"/>
<path d="M86.5 104.8h.5M87.4 108.4h2.5M87.4 104.8h2.5M90.4 108.4h.5M90.4 104.8h.5M91.4 108.4h2.4M91.4 104.8h2.4M94.3 108.4h.5M94.3 104.8h.5M95.3 108.4h2.4M95.3 104.8h2.4M96.5 101.2v.6"/>
<path d="M96.5 102.2v2.5M98.2 108.4h.5M98.2 104.8h.5M99.2 108.4h2.4M99.2 104.8h2.4M100.1 101.2v.6M100.1 102.2v2.5M102.1 108.4h.5M102.1 104.8h.5M103.1 108.4h2.4M103.1 104.8h2.4M106 108.4h.5"/>
<path d="M106 104.8h.5M107 108.4h2.4M107 104.8h2.4M109.9 108.4h.5M109.9 104.8h.5M110.9 108.4h2.4M110.9 104.8h2.4M113.8 108.4h.5M113.8 104.8h.5M114.8 108.4h2.4M114.8 104.8h2.4M117.7 108.4h.5"/>
<path d="M117.7 104.8h.5M118.6 108.4h2.5M118.6 104.8h2.5M121.6 108.4h.5M121.6 104.8h.5M122.5 108.4h2.5M122.5 104.8h2.5M125.5 108.4h.5M125.5 104.8h.5M126.4 108.4h2.5M126.4 104.8h2.5M129.4 108.4h.5"/>
<path d="M129.4 104.8h.5M130.3 108.4h2.5M130.3 104.8h2.5M133.3 108.4h.5M133.3 104.8h.5M133.9 101.2v.6M133.9 102.2v2.5M134.3 108.4h2.4M134.3 104.8h2.4M137.2 108.4h.5M137.2 104.8h.5M137.5 101.2v.6"/>
<path d="M137.5 102.2v2.5M138.2 108.4h2.4M138.2 104.8h2.4M141.1 108.4h.4M141.1 104.8h.4M142.1 108.4h2.4M142.1 104.8h2.4M145 108.4h.4M145 104.8h.4M146 108.4h2.4M146 104.8h2.4M148.9 108.4h.4"/>
<path d="M148.9 104.8h.4M149.8 108.4h2.5M149.8 104.8h2.5M152.8 108.4h.5M152.8 104.8h.5M153.7 108.4h2.5M153.7 104.8h2.5M156.7 108.4h.5M156.7 104.8h.5M157.6 108.4h2.5M157.6 104.8h2.5M160.6 108.4h.5"/>
<path d="M160.6 104.8h.5M161.5 108.4h2.5M161.5 104.8h2.5M164.5 108.4h.5M164.5 104.8h.5M165.4 108.4h2.5M165.4 104.8h2.5M168.3 108.4h.6M168.3 104.8h.6M169.3 108.4h2.5M169.3 104.8h2.5M171.3 101.2v.6"/>
<path d="M171.3 102.2v2.5M172.2 108.4h.5M172.2 104.8h.5M173.3 108.4h2.4M173.3 104.8h2.4M174.9 101.2v.6M174.9 102.2v2.5M176.2 108.4h.4M176.2 104.8h.4M177.2 108.4h2.4M177.2 104.8h2.4M180.1 108.4h.4"/>
<path d="M180.1 104.8h.4M181 108.4h2.5M181 104.8h2.5M184 108.4h.4M184 104.8h.4M184.9 108.4h2.5M184.9 104.8h2.5M187.9 108.4h.4M187.9 104.8h.4M188.8 108.4h2.4M188.8 104.8h2.4M191.8 108.4h.4"/>
<path d="M191.8 104.8h.4M192.7 108.4h2.5M192.7 104.8h2.5M195.7 108.4h.5M195.7 104.8h.5M196.6 108.4h2.5M196.6 104.8h2.5M199.5 108.4h.6M199.5 104.8h.6M200.5 108.4h2.5M200.5 104.8h2.5M203.4 108.4h.5"/>
<path d="M203.4 104.8h.5M204.4 108.4h2.5M204.4 104.8h2.5M207.3 108.4h.5M207.3 104.8h.5M208.3 108.4h2.5M208.3 104.8h2.5M208.7 101.2v.6M208.7 102.2v2.5M211.2 108.4h.5M211.2 104.8h.5M212.2 108.4h2.5"/>
<path d="M212.2 104.8h2.5M212.3 101.2v.6M212.3 102.2v2.5M215.1 108.4h.5M215.1 104.8h.5M216.1 108.4h2.5M216.1 104.8h2.5M219.1 108.4h.4M219.1 104.8h.4M220 108.4h2.4M220 104.8h2.4M223 108.4h.4"/>
<path d="M223 104.8h.4M223.9 108.4h2.4M223.9 104.8h2.4M226.9 108.4h.4M226.9 104.8h.4M227.8 108.4h2.4M227.8 104.8h2.4M230.7 108.4h.5M230.7 104.8h.5M231.4 110.4v8.6l10.6-.1M231.7 108.4h2.4M231.7 104.8h2.4"/>
<path d="M234.6 108.4h.5M234.6 104.8h.5M235.6 108.4h2.5M235.6 104.8h2.5M238.5 108.4h.5M238.5 104.8h.5M239.5 108.4h2.5M239.5 104.8h2.5M242.4 108.4h.5M242.4 104.8h.5M242.6 118a1.07 1.07 0 0 1 .7-1h.7a.94 .94 0 0 1 .6 1.5l-2.2 2.4h2.6M243.4 108.4h2.5"/>
<path d="M246.2 102v.5M246.2 103v1.8h-2.8M246.3 108.4h.5M249.7 102v.5M249.7 103v2.4M249.7 105.9v.5M249.7 106.9v1.5h-2.4M252.3 102.6v-1.9l1.5 1.1v-.6a1.27 1.27 0 0 1 1.6-.6 1.27 1.27 0 0 1 .7 1.5l-.1 .5-.6 .4M286.3 105h7.3M40.2 127.4h12M40.6 123.9l.9-.8v3.9M43.7 123.1h2.6l-1.9 3.9"/>
<path d="M49.6 123.1h-1.9l-.2 1.7a1.39 1.39 0 0 1 2-.1 1.39 1.39 0 0 1 0 2 1.39 1.39 0 0 1-2-.1l-.1-.3M54.1 127.4h2.9M64.7 126.7h29.7M75.4 122.6a.78 .78 0 0 0 .4 1.3l.7 .2a1.09 1.09 0 0 1 1.1 1 1.09 1.09 0 0 1-.9 1.2l-1.3-.2a1.15 1.15 0 0 1-.3-1.3 1.15 1.15 0 0 1 1-.7l.8-.2a.78 .78 0 0 0 .3-1.3l-.5-.1zM78.7 122.5h2.6l-1.9 3.8M84.5 122.5h-1.8l-.2 1.6a1.36 1.36 0 0 1 2.1 0 1.36 1.36 0 0 1-.3 2 1.36 1.36 0 0 1-2-.6M102.1 126.4h29.8M112.4 122.4a.75 .75 0 0 0 .4 1.3 1.61 1.61 0 0 1 1.8 1.6l-.2 .4a1.55 1.55 0 0 1-2.4-.4 1.22 1.22 0 0 1 1.1-1.4l.8-.2a.78 .78 0 0 0 .3-1.3l-.5-.2zM115.7 122.2h2.6l-1.9 3.9M121.5 122.2h-1.8l-.2 1.7a1.37 1.37 0 0 1 2.1 0 1.37 1.37 0 0 1-.2 2 1.39 1.39 0 0 1-2-.6M139.5 126.4h29.8M149.8 122.3a.78 .78 0 0 0 .4 1.3 1.61 1.61 0 0 1 1.8 1.7l-.2 .3a1.49 1.49 0 0 1-2.3-.3 1.22 1.22 0 0 1 1.1-1.5l.7-.2a.78 .78 0 0 0 .4-1.3l-.6-.2h-.7z"/>
<path d="M153.1 122.1h2.6l-1.9 3.9M158.9 122.1h-1.8l-.1 1.7a1.37 1.37 0 0 1 2 0 1.37 1.37 0 0 1-.2 2 1.45 1.45 0 0 1-2.1-.5M176.9 126.1h29.8M187.2 122.1a.78 .78 0 0 0 .4 1.2 1.61 1.61 0 0 1 1.8 1.7l-.1 .3a1.49 1.49 0 0 1-2.4-.3 1.23 1.23 0 0 1 1-1.5l.8-.2a.75 .75 0 0 0 .3-1.2l-.5-.2h-.7zM190.5 121.9h2.6l-1.9 3.8M196.4 121.9h-1.9l-.1 1.6a1.36 1.36 0 0 1 2 0 1.36 1.36 0 0 1-.3 2.1 1.36 1.36 0 0 1-1.9-.6M214.4 126.6h29.7M224.6 122.5a.81 .81 0 0 0 .4 1.4l.7 .1a1.11 1.11 0 0 1 1.2 1 1.11 1.11 0 0 1-1 1.2 1.27 1.27 0 0 1-1.6-.7 1.28 1.28 0 0 1 1.1-1.5l.7-.1a.81 .81 0 0 0 .4-1.4l-.6-.1zM228 122.4h2.5l-1.8 3.8M233.8 122.4h-1.8l-.2 1.6a1.35 1.35 0 0 1 2 0 1.35 1.35 0 0 1-.2 2 1.35 1.35 0 0 1-2-.5M3.2 141.3h3.6M6.8 148h115.1v57.6h-115.1z"/>
<path d="M6.8 159.5h115.1M25.9 148v57.6M64.3 148v57.6M102.7 148v57.6M290 157.8h-49.1v3.4M290 141.3h3.6M3.2 177.6h3.6M6.8 167.2h115.1M6.8 174.9h115.1M150.5 165.5h139.5v40.1h-139.5zM290 177.6h3.6M6.8 182.6h115.1"/>
<path d="M6.8 190.2h115.1M6.8 197.9h115.1M39.4 205.6v3.6M75.8 205.6v3.6M112 205.6v3.6M148.4 202v7.2M161 205.6h129M184.7 205.6v3.6M221 205.6v3.6M257.3 205.6v3.6"/>
</g>
<g fill="none" stroke="#000" stroke-width=".21">
<path d="M150.5 161.2h139.5v4.3h-139.5zM150.5 165.5v40.1M150.5 178.3h55.7M152.8 165.5h137.2M161.7 178.3v17.8M178.2 178.3v17.8M191.2 178.3v17.8M206.2 165.5v40.1M150.5 196.1h139.5M150.5 191.4h139.5M150.5 186.6h139.5M150.5 181.9h139.5"/>
<path d="M271.1 196.1v4.8M150.5 200.9h139.5M236.2 200.9v4.7M259.3 200.9v4.7"/>
</g>
<g fill="#000">
<path d="M3.6 14.4h.3v1h.8v-.9h.3v.9h1.1v.3h-2.5zM57 1.2h1.2l-.6 1.4-.1 1.1h-.3l.1-.5 .6-1.7h-.9zM129.8 1.2h.9v.3h-.8v.7l.5-.1 .3 .3 .1 .4-.1 .7-.3 .3h-.4l-.3-.3-.1-.4h.2a.41 .41 0 0 0 .5 .4 .41 .41 0 0 0 .3-.6l-.2-.5a.34 .34 0 0 0-.3-.1 .34 .34 0 0 0-.3 .3l-.2-.1zM202.4 1.3l.4-.1 .4 .2 .1 .7-.2 .3 .2 .1 .1 .4-.2 .7-.4 .2-.5-.3-.1-.4 .2-.1a.41 .41 0 0 0 .5 .5 .41 .41 0 0 0 .2-.7l-.1-.3h-.4l.1-.2 .4-.2v-.4a.33 .33 0 0 0-.5-.3 .33 .33 0 0 0-.2 .5l-.2-.1zM238.7 1.3l.7-.1 .3 .4-.1 .8-.8 1 .9 .1v.3h-1.2l.1-.6 .7-.8 .2-.5v-.3l-.3-.2-.4 .2-.1 .3h-.2zM277.4 1.2h.2v2.6h-.2v-2l-.5 .3v-.3zM290.4 14.5h.3v1h.8v-.9h.3v.9h1.2v.2h-2.6zM3.7 50h.3v1.1h.7v-1h.3v1h.9v-1.1h.3v1.4h-2.5zM290.5 50.1h.3v1.1h.7v-1.1h.3v1.1h.9v-1.2h.3v1.4h-2.5zM3.7 121.7l.5-.3 .1 .3-.5 .4v.4l.4 .3h1l.5-.3 .1-.5-.2-.2-.4-.1v-.3l.8 .4v.8l-.4 .4-.4 .1-1.2-.1-.4-.3-.1-.3zM290.4 121.8l.6-.3 .1 .2-.5 .3v.4l.5 .4 .9 .1 .5-.3 .1-.5-.2-.2-.4-.2v-.2l.6 .2 .2 .2 .1 .6-.2 .3-.5 .3h-1.2l-.4-.2-.3-.4zM57 206h1.2l-.6 1.5-.1 1h-.3l.1-.6 .6-1.6h-.9z"/>
<path d="M129.8 206h.9v.3h-.8v.7l.2-.2 .4 .1 .3 .7-.1 .7-.3 .2h-.5l-.2-.2-.1-.5h.2l.2 .5h.3l.3-.5-.2-.6a.34 .34 0 0 0-.3-.1 .34 .34 0 0 0-.3 .2h-.2zM202.3 206.2l.3-.2 .6 .1 .1 .7-.2 .3 .2 .2 .1 .4-.1 .6-.4 .3-.6-.2-.1-.6h.2v.1a.42 .42 0 0 0 .7 .3 .42 .42 0 0 0 0-.7l-.2-.2h-.3l.1-.3 .4-.2-.1-.5a.34 .34 0 0 0-.4 0 .34 .34 0 0 0-.2 .4l-.2-.1zM238.7 206.1l.6-.1 .4 .4-.1 .9-.8 .9h.9v.3h-1.2l.2-.6 .6-.7 .2-.5-.2-.5-.5 .2-.1 .3h-.2zM277.4 206h.2v2.5h-.2v-2l-.5 .4v-.3z"/>
<path d="M93.5 1.3l.6-.1 .4 .5-.2 .1-.2-.3-.2-.1-.4 .6v.4l.2-.3h.4l.4 .4v.8l-.2 .3-.3 .2-.4-.1-.3-.5-.1-1zM93.7 2.4l-.2 .5 .2 .5a.45 .45 0 0 0 .6-.1 .45 .45 0 0 0 0-.6l-.3-.3z"/>
<path d="M166.7 1.2h.2v1.6h.3v.3h-.3v.6h-.2v-.6h-.9v-.3zM166.7 1.7l-.6 1.1h.6z"/>
<path d="M3.9 85.5l.6-.3h.8l.6 .3 .3 .4v.9h-2.6v-.8zM4.2 85.6l-.2 .2-.1 .8h2v-.7l-.2-.2-.5-.2z"/>
<path d="M290.6 85.7l.7-.4 1.3 .1 .4 .5v1h-2.6zM290.9 85.8l-.2 .8h2v-.7l-.4-.3-.9-.1z"/>
<path d="M3.6 160.8l.5-.3 .4 .1a.19 .19 0 0 0 .2 .1 .19 .19 0 0 0 .2-.2l.6-.1 .5 .3 .1 1.1h-2.6zM3.9 160.8l-.1 .8h.8v-.7l-.3-.2zM5 160.7l-.1 .9h.9l-.1-.7-.3-.3z"/>
<path d="M290.4 160.8l.5-.3 .4 .1 .2 .2 .5-.4 .6 .1 .3 .4v1h-2.5zM290.7 160.9l-.1 .7h.8v-.7l-.2-.1zM291.8 160.8l-.1 .8h.9v-.7l-.3-.2z"/>
<path d="M3.6 197l2.6-.8v.3l-.8 .2v.8l.8 .2v.2l-2.6-.7zM3.9 197.1l1.2 .3v-.6z"/>
<path d="M290.4 197l2.6-.8v.3l-.8 .2v.8l.8 .2v.3l-2.6-.7zM290.8 197.1l1.2 .3v-.6z"/>
<path d="M15.5 206.1l.6-.1 .3 .4-.1 .5-.2 .2 .3 .4 .1 .5-.2 .3-.4 .3-.5-.2-.2-.5v-.4l.4-.4-.3-.3zM15.7 206.2l-.2 .2a.36 .36 0 0 0 .3 .5 .36 .36 0 0 0 .4-.3 .36 .36 0 0 0-.4-.4zM15.6 207.3l-.2 .3 .1 .5a.45 .45 0 0 0 .7 0 .45 .45 0 0 0-.1-.7l-.2-.2z"/>
<path d="M93.5 206.2l.3-.2h.3l.4 .6-.3-.1a.36 .36 0 0 0-.4-.3 .36 .36 0 0 0-.3 .5v.5l.2-.3h.4l.4 .4-.1 .9-.4 .4-.3-.1-.4-.6-.1-.9zM93.8 207.2l-.3 .2v.6a.39 .39 0 0 0 .6 .2 .39 .39 0 0 0 .2-.5l-.2-.5z"/>
<path d="M166.7 206h.2v1.6h.3v.3h-.3v.6h-.2v-.6h-.9v-.3zM166.7 206.4l-.6 1.2h.6z"/>
</g>
<g fill="#000" stroke="#000" stroke-width=".21">
<path d="M32.8 37.5l.3 1.9h-.6zM48.4 20.9l1.9-.3v.6zM145.5 35.6h.7l-.3 1.9zM247.9 20.6l1.9 .3-1.9 .3zM46.5 44.4l1.9 .3-1.9 .4zM54 59.5l1.7-1.1-1.2 1.5zM235.7 58.4l1.8 .8-.4 .5zM256.2 52.6h.6l-.3 1.9zM256.5 41.3l.3 2h-.6zM55.2 76l1.6-1.1-1.2 1.5zM256.7 74.9l.2 2h-.6zM256.5 69.2h.6l-.3 1.9z"/>
<path d="M256.8 58.4l.3 1.9h-.6zM87.3 91.5l.4 1.9h-.7zM256.5 91.5l.4 1.9h-.7zM256.3 85.8h.6l-.2 1.9zM32.5 106.6h.6l-.3 1.9zM57 101.5l2 .3-2 .3zM231.4 108.5l.4 1.9h-.7zM256.2 102.8h.7l-.4 1.9zM52.2 127.4l1.9-.3v.6zM57 127.1l2 .3-2 .3zM62.8 126.7l1.9-.3v.6zM94.4 126.4l1.9 .3-1.9 .3z"/>
<path d="M100.2 126.4l1.9-.3v.7zM131.9 126.1l1.9 .3-1.9 .4zM137.6 126.4l1.9-.3v.6zM169.3 126.1l1.9 .3-1.9 .3zM175 126.1l1.9-.3v.6zM206.7 125.8l1.9 .3-1.9 .3zM212.4 126.6l2-.3v.6zM244.1 126.3l1.9 .3-1.9 .3z"/>
</g>
<g font-size="4.3">
<text x="9" y="155.6">SR. NO.</text>
<text x="28.1" y="155.6">DESCRIPTION</text>
<text x="66.6" y="155.6">SPECIFICATION</text>
<text x="107.1" y="155.6">QTY</text>
</g>
<g font-size="3.7">
<text x="156.3" y="172.5">SLIDING GATE</text>
<text x="156.2" y="177">FRAME</text>
</g>
<g font-size="3.6">
<text x="248.4" y="169.4">NIHVA TECHNOLOGIES</text>
<text x="253.9" y="173.5">PVT. LTD. PUNE</text>
</g>
<g font-size="3.3">
<text x="207.6" y="185.4">CLIENT -HAIMAVATHY PROPERTIES PVT. LTD.</text>
<text x="207.5" y="190.1">LOCATION - MUMBAI</text>
<text x="207.5" y="194.9">PRODUCT - SLIDING GATE 3900 X 2000</text>
<text x="207.5" y="199.6">NIHVA\21-22\VDR\0133</text>
<text x="272.6" y="199.6">REV- 0</text>
<text x="207.2" y="204.4">SCALE: NTS</text>
<text x="260.7" y="204.4">SHEET: 01 OF 01</text>
</g>
<g font-size="2.8">
<text x="253" y="179">Email:- info@nihva.com</text>
<text x="254.6" y="176.3">Tel : 020 66304033</text>
<text x="165.1" y="181.2">NAME</text>
<text x="166.6" y="185.2">G.P.</text>
<text x="181.3" y="181.2">SIGN</text>
<text x="192.1" y="184.6">30.08.21</text>
<text x="194.4" y="181.1">DATE</text>
<text x="249.7" y="181.6">Website:- www.nihva.com</text>
<text x="166.7" y="190">A.K.</text>
<text x="192.1" y="189.3">30.08.21</text>
<text x="166.7" y="194.7">V.T.</text>
<text x="192.1" y="194">30.08.21</text>
</g>
<g font-size="2.7">
<text x="14.6" y="163.6">1</text>
<text x="33.9" y="163.6">RECT. TUBE</text>
<text x="65.9" y="163.6">150 X 150 X 4, 1850 LENGTH</text>
<text x="107.6" y="164">2 NOS</text>
<text x="14.8" y="171.3">2</text>
<text x="33.9" y="171.3">RECT. TUBE</text>
<text x="65.9" y="171.3">150 X 150 X 4, 5250 LENGTH</text>
<text x="107.6" y="171.7">2 NOS</text>
<text x="14.8" y="178.9">3</text>
<text x="34" y="179">SQ. TUBE</text>
<text x="65.9" y="179">100 X 100 X 3, 5050 LENGTH</text>
<text x="107.4" y="179.4">1 NOS</text>
<text x="14.9" y="186.6">4</text>
<text x="34" y="186.6">SQ. TUBE</text>
<text x="65.9" y="186.6">100 X 100 X 3, 775 LENGTH</text>
<text x="107.4" y="187.1">10 NOS</text>
<text x="14.8" y="194.3">5</text>
<text x="34" y="194.3">SQ. TUBE</text>
<text x="65.9" y="194.3">100 X 100 X 3, 175 LENGTH</text>
<text x="107.6" y="194.8">2 NOS</text>
<text x="14.8" y="202">6</text>
<text x="34" y="202">SQ. TUBE</text>
<text x="65.9" y="202">100 X 100 X 3, 875 LENGTH</text>
<text x="107.4" y="202.4">10 NOS</text>
</g>
<g font-size="2.5">
<text x="151.1" y="185.3">DRAWN</text>
<text x="150.9" y="189.5">CHECK</text>
<text x="151.1" y="194.2">APPRD.</text>
</g>
<text font-size="2.4" x="152.1" y="168.6">TITLE</text>
<text font-size="2.3" x="159.2" y="204">ALL DIMENSION ARE IN mm</text>
<text font-size="2.1" x="151" y="199.1">If any queries contact : design@nihva.com</text>
<g font-size="2">
<text x="153.6" y="163.9">This</text>
<text x="159.4" y="163.9">drawing</text>
<text x="169.4" y="163.9">&amp;</text>
<text x="172.8" y="163.9">design</text>
<text x="181.4" y="163.9">is</text>
<text x="184.7" y="163.9">the</text>
<text x="189.7" y="163.9">property</text>
<text x="200.4" y="163.9">of</text>
<text x="204.2" y="163.9">NIHVA</text>
<text x="212" y="163.9">TECHNOLOGIES.</text>
<text x="230.8" y="163.9">Not</text>
<text x="236.1" y="163.9">to</text>
<text x="239.8" y="163.9">be</text>
<text x="244" y="163.9">sold</text>
<text x="250" y="163.9">or</text>
<text x="253.8" y="163.9">copied</text>
<text x="262.5" y="163.9">to</text>
<text x="266.2" y="163.9">any</text>
<text x="271.5" y="163.9">other</text>
<text x="278.8" y="163.9">concern.</text>
</g>
<text font-size="1.6" x="241.2" y="160.4">REV 01 : 1. ORIENTATION CHANGED FROM LEFT TO RIGHT.</text>
</svg>
